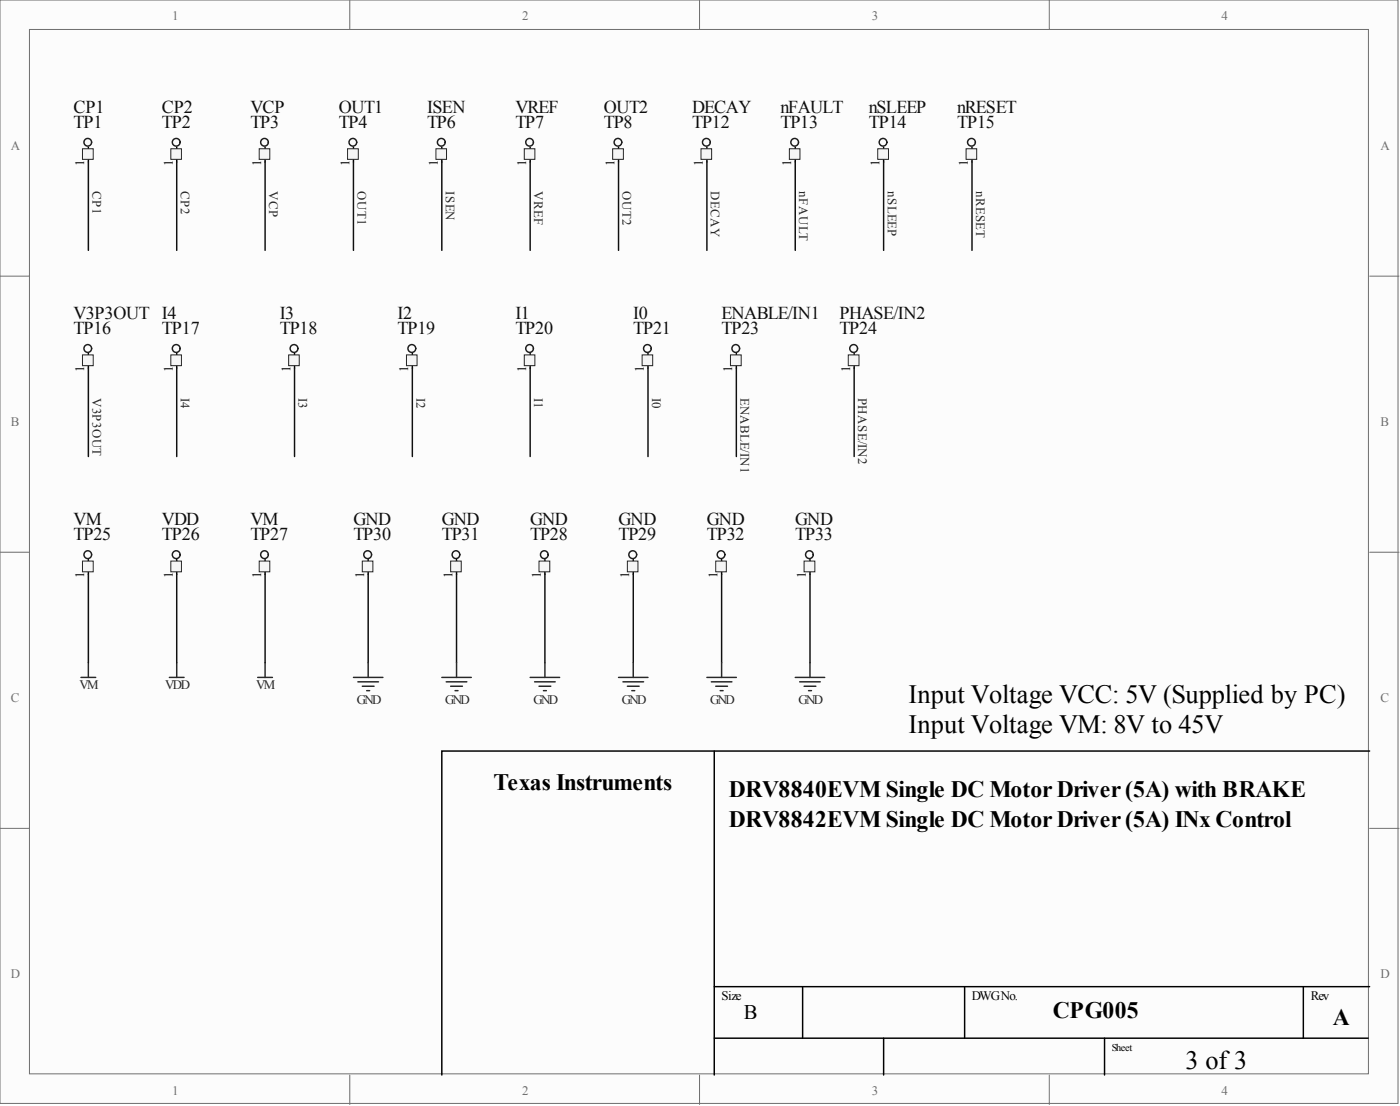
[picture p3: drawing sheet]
<svg xmlns="http://www.w3.org/2000/svg" width="241mm" height="190mm" viewBox="0 0 241 190" stroke-linecap="round" stroke-linejoin="round" font-family="sans-serif">
<g fill="#fcfcfc" stroke="#6e6e6e" stroke-width=".17">
<path d="M0 0h241v190.1h-241z"/>
<path d="M5.1 5.1h230.8v179.9h-230.8z"/>
</g>
<path d="M60.3 0v5.1M120.6 0v5.1M180.9 0v5.1M0 47.6h5.1M236.1 47.6h5M0 95.1h5.1M236.1 95.1h5M0 142.7h5.1M236.1 142.7h5M60.3 185.2v5M120.6 185.2v5M180.9 185.2v5" fill="none" stroke="#6e6e6e" stroke-width=".17"/>
<path d="M121.8 25.4v2.5" fill="none" stroke="#000" stroke-width=".25"/>
<path d="M120.8 25.6h1.9v1.8h-1.9z" fill="#f5f5f5" stroke="#262626" stroke-width=".17"/>
<circle cx="121.8" cy="24.5" r=".67" fill="none" stroke="#1c1c1c" stroke-width=".25"/>
<path d="M121.8 27.9v15.2" fill="none" stroke="#0e0e0e" stroke-width=".25"/>
<path d="M15.2 25.4v2.5" fill="none" stroke="#000" stroke-width=".25"/>
<path d="M14.2 25.6h1.9v1.8h-1.9z" fill="#f5f5f5" stroke="#262626" stroke-width=".17"/>
<circle cx="15.1" cy="24.5" r=".66" fill="none" stroke="#1c1c1c" stroke-width=".25"/>
<path d="M15.2 27.9v15.2" fill="none" stroke="#0e0e0e" stroke-width=".25"/>
<path d="M30.5 25.4v2.5" fill="none" stroke="#000" stroke-width=".25"/>
<path d="M29.4 25.6h1.9v1.8h-1.9z" fill="#f5f5f5" stroke="#262626" stroke-width=".17"/>
<circle cx="30.4" cy="24.5" r=".67" fill="none" stroke="#1c1c1c" stroke-width=".25"/>
<path d="M30.5 27.9v15.2" fill="none" stroke="#0e0e0e" stroke-width=".25"/>
<path d="M45.7 25.4v2.5" fill="none" stroke="#000" stroke-width=".25"/>
<path d="M44.7 25.6h1.8v1.8h-1.8z" fill="#f5f5f5" stroke="#262626" stroke-width=".17"/>
<circle cx="45.6" cy="24.5" r=".66" fill="none" stroke="#1c1c1c" stroke-width=".25"/>
<path d="M45.7 27.9v15.2" fill="none" stroke="#0e0e0e" stroke-width=".25"/>
<path d="M60.9 25.4v2.5" fill="none" stroke="#000" stroke-width=".25"/>
<path d="M59.9 25.6h1.9v1.8h-1.9z" fill="#f5f5f5" stroke="#262626" stroke-width=".17"/>
<circle cx="60.8" cy="24.5" r=".66" fill="none" stroke="#1c1c1c" stroke-width=".25"/>
<path d="M60.9 27.9v15.2" fill="none" stroke="#0e0e0e" stroke-width=".25"/>
<path d="M76.1 25.4v2.5" fill="none" stroke="#000" stroke-width=".25"/>
<path d="M75.1 25.6h1.9v1.8h-1.9z" fill="#f5f5f5" stroke="#262626" stroke-width=".17"/>
<circle cx="76.1" cy="24.5" r=".67" fill="none" stroke="#1c1c1c" stroke-width=".25"/>
<path d="M76.1 27.9v15.2" fill="none" stroke="#0e0e0e" stroke-width=".25"/>
<path d="M91.4 25.4v2.5" fill="none" stroke="#000" stroke-width=".25"/>
<path d="M90.4 25.6h1.8v1.8h-1.8z" fill="#f5f5f5" stroke="#262626" stroke-width=".17"/>
<circle cx="91.3" cy="24.5" r=".66" fill="none" stroke="#1c1c1c" stroke-width=".25"/>
<path d="M91.4 27.9v15.2" fill="none" stroke="#0e0e0e" stroke-width=".25"/>
<path d="M106.6 25.4v2.5" fill="none" stroke="#000" stroke-width=".25"/>
<path d="M105.6 25.6h1.8v1.8h-1.8z" fill="#f5f5f5" stroke="#262626" stroke-width=".17"/>
<circle cx="106.5" cy="24.5" r=".66" fill="none" stroke="#1c1c1c" stroke-width=".25"/>
<path d="M106.6 27.9v15.2" fill="none" stroke="#0e0e0e" stroke-width=".25"/>
<path d="M137.1 25.4v2.5" fill="none" stroke="#000" stroke-width=".25"/>
<path d="M136.1 25.6h1.8v1.8h-1.8z" fill="#f5f5f5" stroke="#262626" stroke-width=".17"/>
<circle cx="137" cy="24.5" r=".66" fill="none" stroke="#1c1c1c" stroke-width=".25"/>
<path d="M137.1 27.9v15.2" fill="none" stroke="#0e0e0e" stroke-width=".25"/>
<path d="M152.3 25.4v2.5" fill="none" stroke="#000" stroke-width=".25"/>
<path d="M151.3 25.6h1.8v1.8h-1.8z" fill="#f5f5f5" stroke="#262626" stroke-width=".17"/>
<circle cx="152.2" cy="24.5" r=".66" fill="none" stroke="#1c1c1c" stroke-width=".25"/>
<path d="M152.3 27.9v15.2" fill="none" stroke="#0e0e0e" stroke-width=".25"/>
<path d="M167.5 25.4v2.5" fill="none" stroke="#000" stroke-width=".25"/>
<path d="M166.5 25.6h1.8v1.8h-1.8z" fill="#f5f5f5" stroke="#262626" stroke-width=".17"/>
<circle cx="167.4" cy="24.5" r=".67" fill="none" stroke="#1c1c1c" stroke-width=".25"/>
<path d="M167.5 27.9v15.2" fill="none" stroke="#0e0e0e" stroke-width=".25"/>
<path d="M15.2 60.9v2.5" fill="none" stroke="#000" stroke-width=".25"/>
<path d="M14.2 61.1h1.9v1.9h-1.9z" fill="#f5f5f5" stroke="#262626" stroke-width=".17"/>
<circle cx="15.1" cy="60" r=".67" fill="none" stroke="#1c1c1c" stroke-width=".25"/>
<path d="M15.2 63.4v15.2" fill="none" stroke="#0e0e0e" stroke-width=".25"/>
<path d="M50.8 60.9v2.5" fill="none" stroke="#000" stroke-width=".25"/>
<path d="M49.8 61.1h1.8v1.9h-1.8z" fill="#f5f5f5" stroke="#262626" stroke-width=".17"/>
<circle cx="50.7" cy="60" r=".67" fill="none" stroke="#1c1c1c" stroke-width=".25"/>
<path d="M50.8 63.4v15.2" fill="none" stroke="#0e0e0e" stroke-width=".25"/>
<path d="M71.1 60.9v2.5" fill="none" stroke="#000" stroke-width=".25"/>
<path d="M70.1 61.1h1.8v1.9h-1.8z" fill="#f5f5f5" stroke="#262626" stroke-width=".17"/>
<circle cx="71" cy="60" r=".67" fill="none" stroke="#1c1c1c" stroke-width=".25"/>
<path d="M71.1 63.4v15.2" fill="none" stroke="#0e0e0e" stroke-width=".25"/>
<path d="M30.5 60.9v2.5" fill="none" stroke="#000" stroke-width=".25"/>
<path d="M29.4 61.1h1.9v1.9h-1.9z" fill="#f5f5f5" stroke="#262626" stroke-width=".17"/>
<circle cx="30.4" cy="60" r=".67" fill="none" stroke="#1c1c1c" stroke-width=".25"/>
<path d="M30.5 63.4v15.2" fill="none" stroke="#0e0e0e" stroke-width=".25"/>
<path d="M111.7 60.9v2.5" fill="none" stroke="#000" stroke-width=".25"/>
<path d="M110.7 61.1h1.8v1.9h-1.8z" fill="#f5f5f5" stroke="#262626" stroke-width=".17"/>
<circle cx="111.6" cy="60" r=".67" fill="none" stroke="#1c1c1c" stroke-width=".25"/>
<path d="M111.7 63.4v15.2" fill="none" stroke="#0e0e0e" stroke-width=".25"/>
<path d="M91.4 60.9v2.5" fill="none" stroke="#000" stroke-width=".25"/>
<path d="M90.4 61.1h1.8v1.9h-1.8z" fill="#f5f5f5" stroke="#262626" stroke-width=".17"/>
<circle cx="91.3" cy="60" r=".67" fill="none" stroke="#1c1c1c" stroke-width=".25"/>
<path d="M91.4 63.4v15.2" fill="none" stroke="#0e0e0e" stroke-width=".25"/>
<path d="M126.9 60.9v2.5" fill="none" stroke="#000" stroke-width=".25"/>
<path d="M125.9 61.1h1.9v1.9h-1.9z" fill="#f5f5f5" stroke="#262626" stroke-width=".17"/>
<circle cx="126.8" cy="60" r=".67" fill="none" stroke="#1c1c1c" stroke-width=".25"/>
<path d="M126.9 63.4v15.2" fill="none" stroke="#0e0e0e" stroke-width=".25"/>
<path d="M147.2 60.9v2.5" fill="none" stroke="#000" stroke-width=".25"/>
<path d="M146.2 61.1h1.9v1.9h-1.9z" fill="#f5f5f5" stroke="#262626" stroke-width=".17"/>
<circle cx="147.1" cy="60" r=".67" fill="none" stroke="#1c1c1c" stroke-width=".25"/>
<path d="M147.2 63.4v15.2" fill="none" stroke="#0e0e0e" stroke-width=".25"/>
<path d="M109.1 96.4v2.5" fill="none" stroke="#000" stroke-width=".25"/>
<path d="M108.1 96.6h1.9v1.9h-1.9z" fill="#f5f5f5" stroke="#262626" stroke-width=".17"/>
<circle cx="109.1" cy="95.5" r=".67" fill="none" stroke="#1c1c1c" stroke-width=".25"/>
<path d="M109.1 98.9v15.2" fill="none" stroke="#0e0e0e" stroke-width=".25"/>
<path d="M106.6 116.7h5.1M107.4 117.4h3.5M108.1 118.2h2.1M108.9 119h.5M109.1 114.1v2.6" fill="none" stroke="#262626" stroke-width=".25"/>
<path d="M15.2 96.4v2.5" fill="none" stroke="#000" stroke-width=".25"/>
<path d="M14.2 96.6h1.9v1.9h-1.9z" fill="#f5f5f5" stroke="#262626" stroke-width=".17"/>
<circle cx="15.1" cy="95.5" r=".67" fill="none" stroke="#1c1c1c" stroke-width=".25"/>
<path d="M30.5 96.4v2.5" fill="none" stroke="#000" stroke-width=".25"/>
<path d="M29.4 96.6h1.9v1.9h-1.9z" fill="#f5f5f5" stroke="#262626" stroke-width=".17"/>
<circle cx="30.4" cy="95.5" r=".67" fill="none" stroke="#1c1c1c" stroke-width=".25"/>
<path d="M14 116.7h2.5M15.2 114.1v2.6M29.2 116.7h2.5M30.5 114.1v2.6" fill="none" stroke="#262626" stroke-width=".25"/>
<path d="M15.2 98.9v15.2M30.5 98.9v15.2" fill="none" stroke="#0e0e0e" stroke-width=".25"/>
<path d="M93.9 96.4v2.5" fill="none" stroke="#000" stroke-width=".25"/>
<path d="M92.9 96.6h1.9v1.9h-1.9z" fill="#f5f5f5" stroke="#262626" stroke-width=".17"/>
<circle cx="93.8" cy="95.5" r=".67" fill="none" stroke="#1c1c1c" stroke-width=".25"/>
<path d="M93.9 98.9v15.2" fill="none" stroke="#0e0e0e" stroke-width=".25"/>
<path d="M91.4 116.7h5.1M92.1 117.4h3.6M92.9 118.2h2M93.7 119h.5M93.9 114.1v2.6" fill="none" stroke="#262626" stroke-width=".25"/>
<path d="M139.6 96.4v2.5" fill="none" stroke="#000" stroke-width=".25"/>
<path d="M138.6 96.6h1.8v1.9h-1.8z" fill="#f5f5f5" stroke="#262626" stroke-width=".17"/>
<circle cx="139.5" cy="95.5" r=".67" fill="none" stroke="#1c1c1c" stroke-width=".25"/>
<path d="M139.6 98.9v15.2" fill="none" stroke="#0e0e0e" stroke-width=".25"/>
<path d="M137.1 116.7h5M137.8 117.4h3.6M138.6 118.2h2M139.4 119h.5M139.6 114.1v2.6" fill="none" stroke="#262626" stroke-width=".25"/>
<path d="M124.4 96.4v2.5" fill="none" stroke="#000" stroke-width=".25"/>
<path d="M123.4 96.6h1.8v1.9h-1.8z" fill="#f5f5f5" stroke="#262626" stroke-width=".17"/>
<circle cx="124.3" cy="95.5" r=".67" fill="none" stroke="#1c1c1c" stroke-width=".25"/>
<path d="M124.4 98.9v15.2" fill="none" stroke="#0e0e0e" stroke-width=".25"/>
<path d="M121.8 116.7h5.1M122.6 117.4h3.6M123.4 118.2h2M124.1 119h.5M124.4 114.1v2.6" fill="none" stroke="#262626" stroke-width=".25"/>
<path d="M63.5 96.4v2.5" fill="none" stroke="#000" stroke-width=".25"/>
<path d="M62.4 96.6h1.9v1.9h-1.9z" fill="#f5f5f5" stroke="#262626" stroke-width=".17"/>
<circle cx="63.4" cy="95.5" r=".67" fill="none" stroke="#1c1c1c" stroke-width=".25"/>
<path d="M63.5 98.9v15.2" fill="none" stroke="#0e0e0e" stroke-width=".25"/>
<path d="M60.9 116.7h5.1M61.7 117.4h3.5M62.4 118.2h2.1M63.2 119h.5M63.5 114.1v2.6" fill="none" stroke="#262626" stroke-width=".25"/>
<path d="M78.7 96.4v2.5" fill="none" stroke="#000" stroke-width=".25"/>
<path d="M77.7 96.6h1.8v1.9h-1.8z" fill="#f5f5f5" stroke="#262626" stroke-width=".17"/>
<circle cx="78.6" cy="95.5" r=".67" fill="none" stroke="#1c1c1c" stroke-width=".25"/>
<path d="M78.7 98.9v15.2" fill="none" stroke="#0e0e0e" stroke-width=".25"/>
<path d="M76.1 116.7h5.1M76.9 117.4h3.6M77.7 118.2h2M78.4 119h.5M78.7 114.1v2.6" fill="none" stroke="#262626" stroke-width=".25"/>
<path d="M45.7 96.4v2.5" fill="none" stroke="#000" stroke-width=".25"/>
<path d="M44.7 96.6h1.8v1.9h-1.8z" fill="#f5f5f5" stroke="#262626" stroke-width=".17"/>
<circle cx="45.6" cy="95.5" r=".67" fill="none" stroke="#1c1c1c" stroke-width=".25"/>
<path d="M44.4 116.7h2.6M45.7 114.1v2.6" fill="none" stroke="#262626" stroke-width=".25"/>
<path d="M45.7 98.9v15.2" fill="none" stroke="#0e0e0e" stroke-width=".25"/>
<path d="M123.1 129.4v55.8M236.1 129.4h-160v55.8M123.1 169.9h113M123.1 178.8h112.7M138.3 169.9v8.9M152.3 178.8v6.4M166.3 169.9v8.9M190.4 178.8v6.4M224.6 169.9v8.9" fill="none" stroke="#000" stroke-width=".25"/>
<g font-size="4.5">
<text x="156.6" y="121.2">Input Voltage VCC: 5V (Supplied by PC)</text>
<text x="156.6" y="126.2">Input Voltage VM: 8V to 45V</text>
<text x="204.3" y="184.1">3 of 3</text>
</g>
<g font-size="4.1">
<text x="85" y="136">Texas Instruments</text>
<text x="125.6" y="137.3">DRV8840EVM Single DC MotorDriver(5A) with BRAKE</text>
<text x="125.6" y="142.4">DRV8842EVM Single DC MotorDriver(5A) INx Control</text>
<text x="181.5" y="175.3">CPG005</text>
<text x="229.7" y="176.6">A</text>
</g>
<text font-size="3.6" x="128.2" y="175.5">B</text>
<g font-size="3.1" fill="#0e0e0e">
<text x="12.7" y="22">TP1</text>
<text x="12.7" y="19.4">CP1</text>
<text x="27.9" y="22">TP2</text>
<text x="27.9" y="19.4">CP2</text>
<text x="43.2" y="22">TP3</text>
<text x="43.2" y="19.4">VCP</text>
<text x="58.4" y="22">TP4</text>
<text x="58.4" y="19.4">OUT1</text>
<text x="73.6" y="22">TP6</text>
<text x="73.6" y="19.4">ISEN</text>
<text x="88.8" y="22">TP7</text>
<text x="88.8" y="19.4">VREF</text>
<text x="104.1" y="22">TP8</text>
<text x="104.1" y="19.4">OUT2</text>
<text x="119.3" y="22">TP12</text>
<text x="119.3" y="19.4">DECAY</text>
<text x="134.5" y="22">TP13</text>
<text x="134.5" y="19.4">nFAULT</text>
<text x="149.8" y="22">TP14</text>
<text x="149.8" y="19.4">nSLEEP</text>
<text x="165" y="22">TP15</text>
<text x="165" y="19.4">nRESET</text>
<text x="12.7" y="57.5">TP16</text>
<text x="12.7" y="55">V3P3OUT I4</text>
<text x="27.9" y="57.5">TP17</text>
<text x="48.2" y="57.5">TP18</text>
<text x="48.2" y="55">I3</text>
<text x="68.5" y="57.5">TP19</text>
<text x="68.5" y="55">I2</text>
<text x="88.8" y="57.5">TP20</text>
<text x="88.8" y="55">I1</text>
<text x="109.1" y="57.5">TP21</text>
<text x="109.1" y="55">I0</text>
<text x="124.4" y="57.5">TP23</text>
<text x="124.4" y="55">ENABLE/IN1</text>
<text x="144.7" y="57.5">TP24</text>
<text x="144.7" y="55">PHASE/IN2</text>
<text x="12.7" y="93">TP25</text>
<text x="12.7" y="90.5">VM</text>
<text x="27.9" y="93">TP26</text>
<text x="27.9" y="90.5">VDD</text>
<text x="43.2" y="93">TP27</text>
<text x="43.2" y="90.5">VM</text>
<text x="60.9" y="93">TP30</text>
<text x="60.9" y="90.5">GND</text>
<text x="76.1" y="93">TP31</text>
<text x="76.1" y="90.5">GND</text>
<text x="91.4" y="93">TP28</text>
<text x="91.4" y="90.5">GND</text>
<text x="106.6" y="93">TP29</text>
<text x="106.6" y="90.5">GND</text>
<text x="121.8" y="93">TP32</text>
<text x="121.8" y="90.5">GND</text>
<text x="137.1" y="93">TP33</text>
<text x="137.1" y="90.5">GND</text>
</g>
<g font-size="2.2" fill="#716f64">
<text x="29.7" y="3.4">1</text>
<text x="90" y="3.4">2</text>
<text x="150.3" y="3.4">3</text>
<text x="210.6" y="3.4">4</text>
<text x="1.9" y="25.8">A</text>
<text x="237.9" y="25.8">A</text>
<text x="1.9" y="73.3">B</text>
<text x="237.9" y="73.3">B</text>
<text x="1.9" y="120.9">C</text>
<text x="237.9" y="120.9">C</text>
<text x="1.9" y="168.4">D</text>
<text x="237.9" y="168.4">D</text>
<text x="29.7" y="188.5">1</text>
<text x="90" y="188.5">2</text>
<text x="150.3" y="188.5">3</text>
<text x="210.6" y="188.5">4</text>
</g>
<g font-size="2.2">
<text x="14.5" y="28.5" transform="rotate(-90 14.5 28.5)">1</text>
<text x="29.8" y="28.5" transform="rotate(-90 29.8 28.5)">1</text>
<text x="45" y="28.5" transform="rotate(-90 45 28.5)">1</text>
<text x="60.2" y="28.5" transform="rotate(-90 60.2 28.5)">1</text>
<text x="75.5" y="28.5" transform="rotate(-90 75.5 28.5)">1</text>
<text x="90.7" y="28.5" transform="rotate(-90 90.7 28.5)">1</text>
<text x="105.9" y="28.5" transform="rotate(-90 105.9 28.5)">1</text>
<text x="121.1" y="28.5" transform="rotate(-90 121.1 28.5)">1</text>
<text x="136.4" y="28.5" transform="rotate(-90 136.4 28.5)">1</text>
<text x="151.6" y="28.5" transform="rotate(-90 151.6 28.5)">1</text>
<text x="166.8" y="28.5" transform="rotate(-90 166.8 28.5)">1</text>
<text x="14.5" y="64" transform="rotate(-90 14.5 64)">1</text>
<text x="29.8" y="64" transform="rotate(-90 29.8 64)">1</text>
<text x="50.1" y="64" transform="rotate(-90 50.1 64)">1</text>
<text x="70.4" y="64" transform="rotate(-90 70.4 64)">1</text>
<text x="90.7" y="64" transform="rotate(-90 90.7 64)">1</text>
<text x="111" y="64" transform="rotate(-90 111 64)">1</text>
<text x="126.2" y="64" transform="rotate(-90 126.2 64)">1</text>
<text x="146.5" y="64" transform="rotate(-90 146.5 64)">1</text>
<text x="14.5" y="99.6" transform="rotate(-90 14.5 99.6)">1</text>
<text x="29.8" y="99.6" transform="rotate(-90 29.8 99.6)">1</text>
<text x="45" y="99.6" transform="rotate(-90 45 99.6)">1</text>
<text x="62.8" y="99.6" transform="rotate(-90 62.8 99.6)">1</text>
<text x="78" y="99.6" transform="rotate(-90 78 99.6)">1</text>
<text x="93.2" y="99.6" transform="rotate(-90 93.2 99.6)">1</text>
<text x="108.4" y="99.6" transform="rotate(-90 108.4 99.6)">1</text>
<text x="123.7" y="99.6" transform="rotate(-90 123.7 99.6)">1</text>
<text x="138.9" y="99.6" transform="rotate(-90 138.9 99.6)">1</text>
<text x="124.4" y="172.2">Size</text>
<text x="167.5" y="172.2">DWGNo.</text>
<text x="225.9" y="172.2">Rev</text>
</g>
<g font-size="2.2" fill="#262626">
<text x="15.9" y="33" transform="rotate(90 15.9 33)">CP1</text>
<text x="31.2" y="33" transform="rotate(90 31.2 33)">CP2</text>
<text x="46.4" y="33" transform="rotate(90 46.4 33)">VCP</text>
<text x="61.6" y="33" transform="rotate(90 61.6 33)">OUT1</text>
<text x="76.8" y="33" transform="rotate(90 76.8 33)">ISEN</text>
<text x="92.1" y="33" transform="rotate(90 92.1 33)">VREF</text>
<text x="107.3" y="33" transform="rotate(90 107.3 33)">OUT2</text>
<text x="122.5" y="33" transform="rotate(90 122.5 33)">DECAY</text>
<text x="137.8" y="33" transform="rotate(90 137.8 33)">nFAULT</text>
<text x="153" y="33" transform="rotate(90 153 33)">nSLEEP</text>
<text x="168.2" y="33" transform="rotate(90 168.2 33)">nRESET</text>
<text x="15.9" y="68.5" transform="rotate(90 15.9 68.5)">V3P3OUT</text>
<text x="31.2" y="68.5" transform="rotate(90 31.2 68.5)">I4</text>
<text x="51.5" y="68.5" transform="rotate(90 51.5 68.5)">I3</text>
<text x="71.8" y="68.5" transform="rotate(90 71.8 68.5)">I2</text>
<text x="92.1" y="68.5" transform="rotate(90 92.1 68.5)">I1</text>
<text x="112.4" y="68.5" transform="rotate(90 112.4 68.5)">I0</text>
<text x="127.6" y="68.5" transform="rotate(90 127.6 68.5)">ENABLE/IN1</text>
<text x="147.9" y="68.5" transform="rotate(90 147.9 68.5)">PHASE/IN2</text>
<text x="13.7" y="118.7">VM</text>
<text x="28.5" y="118.7">VDD</text>
<text x="44.2" y="118.7">VM</text>
<text x="61.5" y="121.2">GND</text>
<text x="76.7" y="121.2">GND</text>
<text x="91.9" y="121.2">GND</text>
<text x="107.2" y="121.2">GND</text>
<text x="122.4" y="121.2">GND</text>
<text x="137.6" y="121.2">GND</text>
</g>
<text font-size="1.8" x="191.6" y="181">Sheet</text>
</svg>
